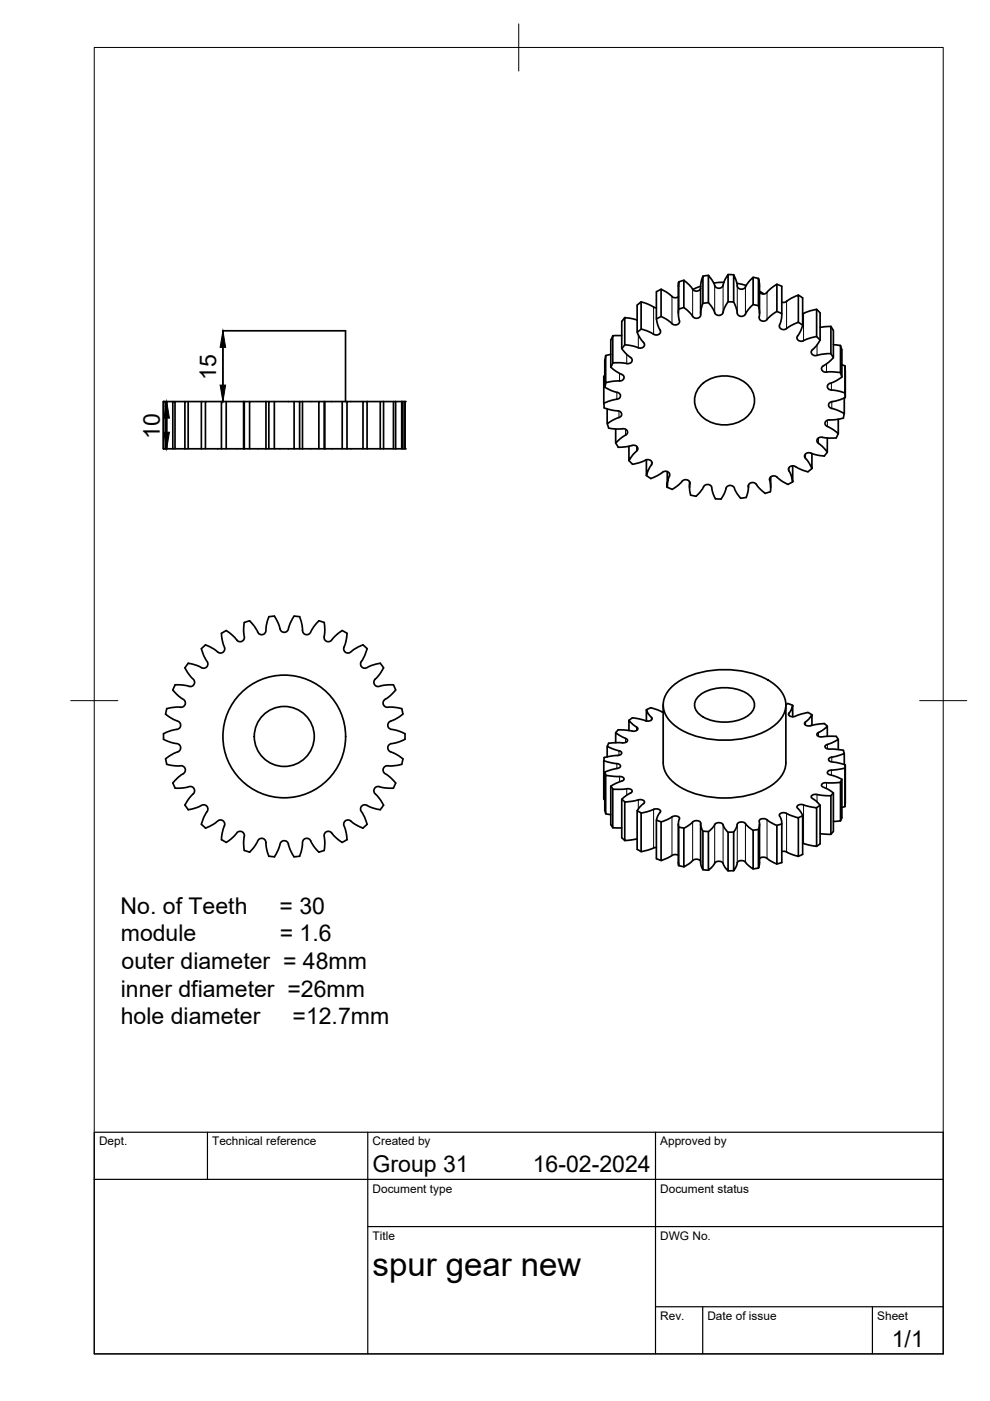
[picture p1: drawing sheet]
<svg xmlns="http://www.w3.org/2000/svg" width="210mm" height="297mm" viewBox="0 0 210 297" stroke-linecap="round" stroke-linejoin="round" font-family="sans-serif">
<!-- layer: Visible -->
<g fill="none" stroke="#000" stroke-width=".36">
<path d="M145 59.4l-1.1 .4M150.2 58.4l1 1.3a1.8 1.8 0 0 0 .8 1.3 1.04 1.04 0 0 0 1.5-1.1l.9-1.7v5.8l-.8 1.4a1.61 1.61 0 0 1-.8 1.4 1.08 1.08 0 0 1-1.5-1l-1.1-1.6zM150.2 58.4l-1.1 .1M153.5 59.8l-2.2 .2M154.4 58.2l1.1 .1M155.6 58.3l.6 1.7a1.02 1.02 0 0 0 .5 1.2 1.02 1.02 0 0 0 1.2-.2l.8-1.2 1-1v5.8l-1.2 1.2a1.87 1.87 0 0 1-1 1.2 1.01 1.01 0 0 1-1.3-1.2l-.6-1.8zM159.7 58.8l1.1 .2M128.2 76.3v5.8l1.7 .8a2.28 2.28 0 0 1 1.6 .7 .86 .86 0 0 1-1.1 1.1l-2.4 .8v-5.8h.2M128.5 75.4l-.2 .9M129.5 72.1v5.8l1.5 1.1a1.67 1.67 0 0 1 1.3 1 .84 .84 0 0 1-.9 .8l-1.7 .1-1.3 .2v-5.7l1.1-.3M130 77l-.5 .8M130 71.2l-.5 .9"/>
<path d="M131.8 68.1v5.8l1.4 1.5a1.1 1.1 0 0 1 .8 1.1 1.17 1.17 0 0 1-1.6 .5l-2.5-.1v-5.7h1.9M132.5 73.1l-.6 .8M132.5 67.3l-.6 .8M136 64l-.9 .7v5.7l.9 1.7a1.03 1.03 0 0 1 .6 1.3 1.2 1.2 0 0 1-1.8 .1l-2.3-.4v-5.8l2.6 .6M136 69.8l-.9 .6M140.2 61.3l-1 .6v5.7l.5 1.8a.96 .96 0 0 1 .2 1.3 1.18 1.18 0 0 1-1.8-.1l-2.2-.8v-5.8l3.3 1.3M140.2 67.1l-1 .5M143.8 62.9a1.29 1.29 0 0 1-1.8-.5l-1.8-1.1v5.8l1.5 .9a2.03 2.03 0 0 0 1.7 .9 .85 .85 0 0 0 .5-1.4v-7.7l-.1 6.6M145 65.2l-1.1 .3M148.5 61.1l-.2 .5-.6 .1a1.28 1.28 0 0 1-1.2-.9l-1.5-1.4v5.8l1.4 1.2a1.5 1.5 0 0 0 1.3 1.1 .92 .92 0 0 0 .9-1.2l.4-2v-5.7l-.5 2v5.9M148.6 60.7l-1.7 .7M150.2 64.2l-1.1 .1"/>
<path d="M154.4 64h1.1M156.2 60.1l2 .4M159.7 64.6l1.1 .2M161 61.9l.6 .4 .7-.1 1-.9 1.4-1v5.7l-1.4 1a2.13 2.13 0 0 1-1.4 1.1 .88 .88 0 0 1-.8-.4 .88 .88 0 0 1-.1-.9l-.2-2v-5.8l.2 1.3v6.1M161 61.7l.9 .6M164.7 60.3l1.1 .4v6.2l-.2 1.3a1.17 1.17 0 0 0-.2 1.4 1.17 1.17 0 0 0 1.8-.3l2.1-1v-5.7l-2 .9a1.46 1.46 0 0 1-1.5 .6M164.7 66l1.1 .5M169.3 62.6l.9 .6v5.7l-.8 1.9a.87 .87 0 0 0-.2 1.3 .87 .87 0 0 0 1.3 0l2.6-.7v-5.8l-1.6 .4-1.3 .5M169.3 68.3l.9 .6M173.1 71.4l.8 .7M173.1 65.6l.8 .7M173.9 66.3v5.8l-1.1 1.5a1.4 1.4 0 0 0-.8 1.2 1.13 1.13 0 0 0 1.7 .4l2.5-.2v-5.8l-2.3 .2"/>
<path d="M176.2 75l.5 .8M176.2 69.2l.5 .9M176.7 70.1v5.7l-1.2 1.2a1.96 1.96 0 0 0-1.3 1.1 1.04 1.04 0 0 0 1.6 .7l2.4 .2v-5.7l-1.5-.2M178.2 79l.3 .9M178.2 73.2l.3 1M178.5 74.2v5.8l-1.5 .9a2.23 2.23 0 0 0-1.5 .9 .77 .77 0 0 0 .8 .9l1.1 .1 1.8 .5v-5.7l-.7-.2M179.1 77.5l.1 6.8-1.9 .7a1.7 1.7 0 0 0-1.6 .6 .84 .84 0 0 0 1 1.1l2.3 1v-3.3M34.6 85.1v10.1M35.1 85.1h-.5v10.1h.5M35.1 95.2h.2M35.3 85.1h-.2v10.1M36.6 85.1h-1.3v10.1h1.3"/>
<path d="M36.6 95.2h.5M37.1 85.1h-.5v10.1M39.2 85.1h-2.1v10.1h2.1M39.2 95.2h.7M39.9 85.1h-.7v10.1M42.7 85.1h-2.8v10.1h2.8M42.7 95.2h.9M43.6 85.1h-.9v10.1M46.9 85.1h-3.3v10.1h3.3M46.9 95.2h1.1M47.3 85.1v-15h26v15M48 85.1h-1.1v10.1"/>
<path d="M51.6 85.1h-3.6v10.1h3.6M51.6 85.1h.2M51.6 85.1v10.1M51.8 95.2h1.1M52.9 85.1h-1.1v10.1h-.2M56.4 85.1h-3.5v10.1h3.5M56.4 85.1h.6M56.4 85.1v10.1M57 95.2h1.2M58.2 85.1h-1.2v10.1h-.6M62.4 85.1h-4.2v10.1h4.2v-10.1h1.1M62.4 95.2h1.1"/>
<path d="M64.1 85.1v10.1M67.6 85.1h-4.1v10.1h.6M67.6 95.2h1.1M68.7 85.1h-1.1v10.1h-3.5M68.9 85.1v10.1M72.6 85.1h-3.9v10.1h.2M72.6 95.2h1M73.6 85.1h-1v10.1h-3.7M77 85.1h-3.4v10.1M77 95.2h.8M77.8 85.1h-.8v10.1h-3.4M77.8 85.1h2.8"/>
<path d="M77.8 85.1v10.1M80.6 95.2h.7M81.3 85.1h2.1M81.3 85.1h-.7v10.1h-2.8M81.3 85.1v10.1M83.4 95.2h.5M83.9 95.2h1.3M83.9 85.1h1.3M83.9 85.1h-.5v10.1h-2.1M83.9 85.1v10.1M85.2 85.1h.2v10.1h-.2zM85.4 85.1h.5v10.1h-.5"/>
<path d="M85.9 85.1v10.1M128 85.5l.1 1M128.1 86.5l1.9 .5a1.98 1.98 0 0 1 1.7 .4 .77 .77 0 0 1 0 .9 .77 .77 0 0 1-.8 .3l-2.2 1.2v-3.1M128.5 81.1l-.2 1M128.8 89.8l.3 1M129 90.8l2.1 .2a2.01 2.01 0 0 1 1.7 .2 .76 .76 0 0 1 .2 .7 .76 .76 0 0 1-.7 .5l-1.8 1.6v-3M130.6 94l.1 .2a.94 .94 0 0 0 1.3 .6l1.1-.1a1.77 1.77 0 0 1 1.9-.1 .81 .81 0 0 1-.4 1.4l-1.3 1.7v-3.1M137.1 97.5v3.3l.7-1.8a.87 .87 0 0 0 .2-1.3 .87 .87 0 0 0-1.3-.1l-1.7 .6a1.11 1.11 0 0 1-1.6-.5M141.5 100v3.3l.2-1.7a1.17 1.17 0 0 0 .1-1.4 1.17 1.17 0 0 0-1.7 .2l-1.3 .7a1.16 1.16 0 0 1-1.7-.3M148.4 81.9a7.2 7.2 0 0 1 10.9 .7 4.8 4.8 0 0 1-2.8 6.9 6.9 6.9 0 0 1-8.9-3 4.4 4.4 0 0 1 .8-4.6zM168.1 98.8v3.4l-.5-1.8a.96 .96 0 0 1-.2-1.3 1.32 1.32 0 0 1 1.8 .2l1.2 .5a1.18 1.18 0 0 0 1.7-.5M175.4 95.9l-.2 .2a1.11 1.11 0 0 1-1.6 .4l-.7-.1a2.47 2.47 0 0 0-1.8-.3 .78 .78 0 0 0-.5 .7 .78 .78 0 0 0 .5 .7l1 1.8v-3.1"/>
<path d="M177.7 91.9a1.1 1.1 0 0 1-1.5 1h-.8a2.63 2.63 0 0 0-1.9-.1 .74 .74 0 0 0-.3 .8 .74 .74 0 0 0 .6 .6l1.6 1.7v-3M178.8 88.7l-2 .3a1.88 1.88 0 0 0-1.7 .3 .76 .76 0 0 0-.1 .9 .76 .76 0 0 0 .7 .4l2 1.4v-3.1M179 87.7l-.2 .9M179.1 83.3l.1 1M141.5 103.3l1 .5M142.5 103.8l1.5-1a2.13 2.13 0 0 1 1.3-1.1 .88 .88 0 0 1 .9 .4 .88 .88 0 0 1 0 .9l.2 2M146.2 102.1v1.2M146.4 105h.3a1.06 1.06 0 0 0 1.6-.5l.4-.5a1.87 1.87 0 0 1 1.1-1.2 .96 .96 0 0 1 1.2 1.1l.7 1.9M158.7 102.9v.4M162.2 104.6l-1.4-1.3a1.5 1.5 0 0 0-1.3-1 .92 .92 0 0 0-.8 1.2l-.2 1.2a.85 .85 0 0 1-1.2 .9h-.3l-.9-1.3a1.8 1.8 0 0 0-.9-1.3 1.05 1.05 0 0 0-1.4 1.1l-.5 1a.92 .92 0 0 1-1.3 .7h-.3M163.4 101.1v2.2M168.1 102.2l-.3 .1a1.18 1.18 0 0 1-1.7-.1l-.6-.4a2.03 2.03 0 0 0-1.6-.9 .85 .85 0 0 0-.6 1.4l.1 1.2a.79 .79 0 0 1-.9 1l-.3 .1"/>
<path d="M42.7 137.5l.9 2.3a1.02 1.02 0 0 1 .5 1 1.02 1.02 0 0 1-.8 .9l-.5-.1-2-.8a.93 .93 0 0 0-1.4 .5l-.2 .3 1.2 1.9a1.31 1.31 0 0 1 .8 1.5 1.09 1.09 0 0 1-1.7 .4l-2.4-.2M43.6 136.7l-.9 .8M57 130.8l-.5 1.8a2.3 2.3 0 0 1-.4 1.8 1.04 1.04 0 0 1-1.7-.9l-.8-1.2a.94 .94 0 0 0-1.5-.4l-.3 .1v.2l-.1 1.9a1.71 1.71 0 0 1-.2 1.7 1.05 1.05 0 0 1-1.7-.6l-1.1-1a.94 .94 0 0 0-1.5-.1l-.3 .2 .4 2.2a1.28 1.28 0 0 1 0 1.7 1.12 1.12 0 0 1-1.6-.3l-2.1-1.2M58.2 130.6l.9 1.9a1.82 1.82 0 0 0 .8 1.5 1.06 1.06 0 0 0 1.4-1.2l.6-1.3a.95 .95 0 0 1 1.3-.8l.3 .1M58.2 130.6l-1.2 .2M63.5 130.8l.6 1.8a2.3 2.3 0 0 0 .4 1.8 1.04 1.04 0 0 0 1.6-.9l1.5-1.9M67.6 131.6l.3 .1a1.02 1.02 0 0 1 1 1.4v1a1.71 1.71 0 0 0 .1 1.7 1.05 1.05 0 0 0 1.7-.6l1.1-1a.95 .95 0 0 1 1.5-.1l.3 .2-.4 2.2a1.29 1.29 0 0 0 0 1.7 1.11 1.11 0 0 0 1.6-.3l2.2-1.2M77 136.7l.8 .8M77.8 137.5l-.9 2.3a1.02 1.02 0 0 0-.5 1 1.02 1.02 0 0 0 .8 .9l.5-.1 2-.8a.96 .96 0 0 1 1.5 .5l.1 .3-.1 .2-1.1 1.7a1.31 1.31 0 0 0-.7 1.5 1.09 1.09 0 0 0 1.6 .4l2.4-.2M35.1 151.4l1.6 1.1a2.16 2.16 0 0 1 1.5 1 1.05 1.05 0 0 1-1.2 1.2l-1.5 .5a.94 .94 0 0 0-.8 1.2l-.1 .3 2.2 .9a1.24 1.24 0 0 1 1.5 .9 1.11 1.11 0 0 1-1.1 1.1l-1.3 .7a.93 .93 0 0 0-.6 1.5v.3l2.3 .3a1.31 1.31 0 0 1 1.6 .4 1.06 1.06 0 0 1-.8 1.5l-1.1 1a.89 .89 0 0 0-.3 1.5l.1 .3h.2l2.2-.2a1.03 1.03 0 0 1 1.1-.1 1.03 1.03 0 0 1 .7 .9l-.2 .5-1.4 1.7a.92 .92 0 0 0 0 1.5l.2 .3 2-.5a1.7 1.7 0 0 1 1.7-.5 1.05 1.05 0 0 1 0 1.8l-.9 2.3M35.4 150.2l-.3 1.2M36.6 146.3l1.6 1.6a1.42 1.42 0 0 1 1.1 1.2 1.09 1.09 0 0 1-1.5 .8l-2.5 .3"/>
<path d="M37.1 145.2l-.4 1.1M83.4 145.2l.5 1.1M83.9 146.3l-1.6 1.6a1.34 1.34 0 0 0-1.1 1.4 1.11 1.11 0 0 0 1.6 .6l2.4 .3M85.2 150.2l.2 1.2M85.4 151.4l-1.5 1.1a2.16 2.16 0 0 0-1.6 1 1.05 1.05 0 0 0 1.3 1.2l1.4 .5a.96 .96 0 0 1 .9 1.2v.3l-2.1 .9a1.24 1.24 0 0 0-1.6 .9 1.11 1.11 0 0 0 1.2 1.1l1.3 .7a.95 .95 0 0 1 .6 1.5l-.1 .2-.2 .1-2 .3a1.31 1.31 0 0 0-1.7 .4 1.06 1.06 0 0 0 .8 1.5l1.1 1a.9 .9 0 0 1 .3 1.5l-.1 .3h-.2l-2.2-.2a1.03 1.03 0 0 0-1.1-.1 1.03 1.03 0 0 0-.6 .9l.2 .5 1.4 1.7a.93 .93 0 0 1-.1 1.5l-.2 .3-.2-.1-1.8-.4a1.7 1.7 0 0 0-1.7-.5 1.05 1.05 0 0 0 0 1.8l.6 1.4a.91 .91 0 0 1-.3 1.5l-.2 .2M129.1 157.6l-.3 .6M130.5 157.5v-2.2l1.4 .9a1.25 1.25 0 0 1 1.2 .8l-.2 .3-.5 .2-3.4 .1M133.3 154.9v-2.2l1.1 1.1a1.02 1.02 0 0 1 .8 .8l-.2 .2-.5 .2-2.5-.2a1.2 1.2 0 0 0-1.4 .5M133.4 152.7a1.52 1.52 0 0 1 1.8-.3l2.3 .5a.53 .53 0 0 0 .7-.3 .53 .53 0 0 0-.3-.7l-.8-1.4v2.4M137.1 150.5a2.2 2.2 0 0 1 2.4 0l1.1 .6M140.6 149.5v12.2a6.2 6.2 0 0 0 3.3 5 20.1 20.1 0 0 0 19.4 0 6.2 6.2 0 0 0 3.3-5v-12.2M142.4 145.6a17.4 17.4 0 0 1 12.6-3.6 15.9 15.9 0 0 1 9.8 3.6 4.9 4.9 0 0 1 0 7.7 17.4 17.4 0 0 1-12.6 3.6 15.9 15.9 0 0 1-9.8-3.6 4.9 4.9 0 0 1 0-7.7z"/>
<path d="M148.4 147.4a9.5 9.5 0 0 1 10.5 0 2.48 2.48 0 0 1 0 4.1 9.5 9.5 0 0 1-10.5 0 2.48 2.48 0 0 1 0-4.1zM166.6 149.3a1.55 1.55 0 0 1 1.5 .2M172.1 151.5a2.14 2.14 0 0 0-2.2-.1l-1.4 .5h-.7a.52 .52 0 0 1-.6-.4 .52 .52 0 0 1 .3-.6l.6-1.4v2.5M172.1 153.8v-2.3l-.7 1.1a1.14 1.14 0 0 0-.8 .9l.3 .3 .8 .1 2.1-.4a1.33 1.33 0 0 1 1.6 .5M175.4 156.1v-2.1l-1.6 1.2a.54 .54 0 0 0-.5 .7l.7 .3 3.3-.1M177.3 156.1l.4 .6M177.7 158.9v-2.1l-1.7 .8a1.03 1.03 0 0 0-1.1 .8l.3 .3 .4 .1 3.2 .3M178.8 159.1l.2 .6M42.7 174.8l.9 .8M43.6 175.6l1.8-.9a1.65 1.65 0 0 1 1.6-.8 1.04 1.04 0 0 1 .4 1.7l-.5 2.4M47 178l.2 .2a1.02 1.02 0 0 0 1.7-.2l.7-.7a1.77 1.77 0 0 1 1.3-1 .98 .98 0 0 1 .8 1.4v1.7a.9 .9 0 0 0 .9 1.2l.3 .1M73.6 178l-.3 .2a1.04 1.04 0 0 1-1.7-.2l-.7-.7a1.72 1.72 0 0 0-1.3-1 1.07 1.07 0 0 0-.8 1.6v1.5a.9 .9 0 0 1-.9 1.2l-.3 .1"/>
<path d="M77 175.6l-1.9-.9a1.65 1.65 0 0 0-1.6-.8 1.04 1.04 0 0 0-.3 1.7l.4 2.4M128.1 160.6l-.1 .7M128.2 169.6l-.2-.1v-8.2l2.1 .5a1.34 1.34 0 0 1 1.5 .6 .61 .61 0 0 1-.7 .5l-2.7 .8v8.2M128.3 171.9l.2 .6M128.3 163.7l.2 .7M128.7 160.5v-2.3l1.7 .7a1.71 1.71 0 0 1 1.4 .7 .69 .69 0 0 1-.8 .6l-2.9 .4M129.5 172.7l-1.1-.2v-8.1l2.4 .2a1.28 1.28 0 0 1 1.5 .5 .56 .56 0 0 1-.6 .6l-2.2 1v8.2M129.5 174.9l.5 .6M129.5 166.7l.5 .6M131.8 175.5h-1.9v-8.2h2.6a1.07 1.07 0 0 1 1.5 .5l-.2 .3-.9 .5-1.1 .9v8.1l.7 .6M131.9 169.5l.6 .5M135.1 177.8l-2.6 .4v-8.2l3.4-.4a.55 .55 0 0 1 .7 .4 .55 .55 0 0 1-.5 .6l-1 1.3v8.2"/>
<path d="M135.1 171.9l.9 .5M139.2 179.7l-3.3 .9v-8.2l2.9-.9h.6a.53 .53 0 0 1 .6 .4 .53 .53 0 0 1-.3 .6l-.5 1.4v8.2l1 .3M139.2 173.9l1 .4M143.8 174.7l.1 8.8v-9.3a.66 .66 0 0 0 0-1l-.6-.2h-.5l-2.6 1.3v8.1l1.5-.6a1.95 1.95 0 0 1 2.1-.5M143.9 175.3l1.1 .3M148.5 174.7v8.3l.5 1.4v-8.2l-.4-1.1a1.02 1.02 0 0 0-.7-1.1 1.02 1.02 0 0 0-1.2 .5l-1.7 1.1v8.2l2.4-1.6 .9 .1 .2 .3M149.1 176.2l1.1 .1M151.6 174.7l.9-.3a1.07 1.07 0 0 1 1.1 1.1l.8 1v8.1l-.8-1a1.21 1.21 0 0 0-1.2-1 1.21 1.21 0 0 0-1.2 1l-1 .9v-8.2l.8-.7zM155.5 176.4h-1.1M156.4 174.6l.8-.3a1.47 1.47 0 0 1 1.3 .9l1.2 .9v8.1l-1.4-1a1.13 1.13 0 0 0-.9-.7 1.13 1.13 0 0 0-1.1 .6l-.1 .5-.6 1v-8.2l.6-1zM160.8 175.9l-1.1 .1M161 174.7v8.5l-.2 .9v-8.2l.2-1.2a.86 .86 0 0 1 .3-1 .86 .86 0 0 1 1 0l2.4 1.3v8.2l-1.4-.7-1-.7-.6-.1-.7 .3"/>
<path d="M165.8 174.7l-1.1 .3M170.2 178.8l2.9 .6v-8.1l-3.5-.7a.54 .54 0 0 0-.6 .4 .54 .54 0 0 0 .4 .6l.8 1.4v8.2M170.2 173l-.9 .4M173.9 170.7l-.8 .5M173.9 176.7l2.3 .2v-8.2l-3.4-.3a.51 .51 0 0 0-.7 .2 .51 .51 0 0 0 .1 .7l.9 .6 .8 .8v8.2l-.8 .5M176.7 176.3l-.5 .6M176.7 168.1l-.5 .6M176.7 174.2l1.5-.2v-8.1l-2.6 .1a1 1 0 0 0-1.4 .5 1.35 1.35 0 0 0 1.1 .7l1.4 .9v8.2M178.5 173.4l-.3 .6M178.5 165.2l-.3 .7M178.5 171.2l.7-.2v-8.2l-2.6 .5a1.23 1.23 0 0 0-1.1 .3 .51 .51 0 0 0 .5 .7l2.5 .9v8.2M179 162.1v-2.3l-1.8 .6a1.83 1.83 0 0 0-1.5 .5 .6 .6 0 0 0 .7 .7l2.8 .6v8.1"/>
<path d="M179.2 170.3l-.1 .7M179.2 162.1l-.1 .7M52.9 180.7l1.4-1.8a1.35 1.35 0 0 1 1.2-1.2 1.09 1.09 0 0 1 .9 1.5l.6 2.4M57 181.5l1.2 .2M58.2 181.7l.9-1.9a1.82 1.82 0 0 1 .8-1.5 1.06 1.06 0 0 1 1.4 1.2l1.1 2.2M63.5 181.5l-1.1 .2M67.6 180.7l-1.4-1.8a1.35 1.35 0 0 0-1.2-1.2 1.09 1.09 0 0 0-.9 1.5l-.6 2.4M135.1 180.1l.9 .5M143.9 183.5l1.1 .3M149.1 184.4l1.1 .1M155.5 184.6h-1.1M160.8 184l-1.1 .2"/>
<path d="M165.8 180.5h.8l2.7 1.1v-8.2l-2.8-1-.6-.1a.59 .59 0 0 0-.6 .4 .59 .59 0 0 0 .2 .7l.3 1v8.5l-1.1 .3M170.2 181.1l-.9 .5"/>
<circle cx="60.3" cy="156.1" r="13"/>
<circle cx="60.3" cy="156.1" r="6.4"/>
</g>
<g fill="#000">
<circle cx="34.6" cy="95.2" r=".18"/>
<circle cx="34.6" cy="85.1" r=".18"/>
<circle cx="85.9" cy="85.1" r=".18"/>
<circle cx="85.9" cy="95.2" r=".18"/>
</g>
<!-- layer: Visible Narrow -->
<g fill="none" stroke="#000" stroke-width=".21">
<path d="M131.4 79.2v1.6M132.9 75.1v2M135.3 71v2.7M138.6 65.1v5.8M142.5 62.9v5.7M146.9 61.3v5.8M151.5 60.6v5.7M153.3 60.5v5.7M156.3 60.6v5.8M158.1 60.8v5.8M162.6 62v5.7M166.8 63.9v5.7"/>
<path d="M170.4 66.5v5.7M173.2 73.1v2.2M175.2 77.2v1.7M130.8 83.2v1.4M131.2 87.2v1.3M132.6 91v1.3M135 94.6v1.1M138.1 97.8v.8M167.3 99.2v.6M170.8 96.3v.9M173.5 92.8v1.2M175.4 89.1v1.3"/>
<path d="M176.3 81.2v1.5M176.4 85.2v1.4M141.9 100.4v.5M146.3 102.3v.3M158.7 103v.1M163.2 101.4v.4M131.2 159.2v.9M132.6 156.6v.8M135 154.1v.8M138.1 152.1v.6M167.3 151.2v.5M170.8 153.1v.6"/>
<path d="M173.5 155.3v.8M175.4 157.8v1M130.8 161.9v1M131.4 164.6v1.2M132.9 167.2v1.4M135.3 169.6v1.9M138.6 171.6v8.2M142.5 173.2v8.2M146.9 174.3v8.2M151.5 174.8v8.2M153.3 174.9v8.2M156.3 174.8v8.2"/>
<path d="M158.1 174.6v8.2M162.6 173.8v8.2M166.8 172.5v8.1M170.4 170.7v8.1M173.2 168.5v1.5M175.2 166v1.2M176.3 163.3v1M176.4 160.5v1"/>
</g>
<!-- layer: BORDER -->
<path d="M20 10.1h180v276.9h-180zM110 5.1v10M15 148.6h10M195 148.6h10" fill="none" stroke="#000" stroke-width=".21"/>
<!-- layer: TITLEBLOCK -->
<path d="M20 240.1h180v46.9h-180zM20 250h180M44 240.1v9.9M78 240.1v46.9M139 240.1v46.9M78 260.1h122M139 277.1h61M149 277.1v9.9M185 277.1v9.9" fill="none" stroke="#000" stroke-width=".25"/>
<!-- layer: FD_Dimensions -->
<path d="M47.3 73.6v8M35.3 88.7v2.9" fill="none" stroke="#000" stroke-width=".21"/>
<path d="M47.3 70.2l.5 3.4h-1.1zM34.8 91.6h1.1l-.6 3.6zM35.3 85.1l.6 3.6h-1.1zM46.7 81.6h1.1l-.5 3.5z" fill="#000" stroke="#000" stroke-width=".21"/>
<text font-size="7" x="79" y="270.6">spur gear new</text>
<g font-size="4.9">
<text x="45.8" y="80.5" transform="rotate(-90 45.8 80.5)">15</text>
<text x="33.9" y="93" transform="rotate(-90 33.9 93)">10</text>
<text x="25.6" y="193.7">No. of Teeth</text>
<text x="59.3" y="193.7">= 30</text>
<text x="25.6" y="199.6">module</text>
<text x="59.3" y="199.6">= 1.6</text>
<text x="25.8" y="205.4">outer diameter = 48mm</text>
<text x="25.6" y="211.3">inner dfiameter =26mm</text>
<text x="25.6" y="217.2">hole diameter</text>
<text x="62" y="217.2">=12.7mm</text>
<text x="79" y="248.5">Group 31</text>
<text x="113" y="248.5">16-02-2024</text>
<text x="189.1" y="285.7">1/1</text>
</g>
<g font-size="2.5">
<text x="21" y="242.9">Dept.</text>
<text x="45" y="242.9">Technical reference</text>
<text x="79" y="242.9">Created by</text>
<text x="140" y="242.9">Approved by</text>
<text x="79" y="252.8">Document type</text>
<text x="140" y="252.8">Document status</text>
<text x="79" y="262.9">Title</text>
<text x="140" y="262.9">DWG No.</text>
<text x="140" y="279.9">Rev.</text>
<text x="150" y="279.9">Date of issue</text>
<text x="186" y="279.9">Sheet</text>
</g>
</svg>
